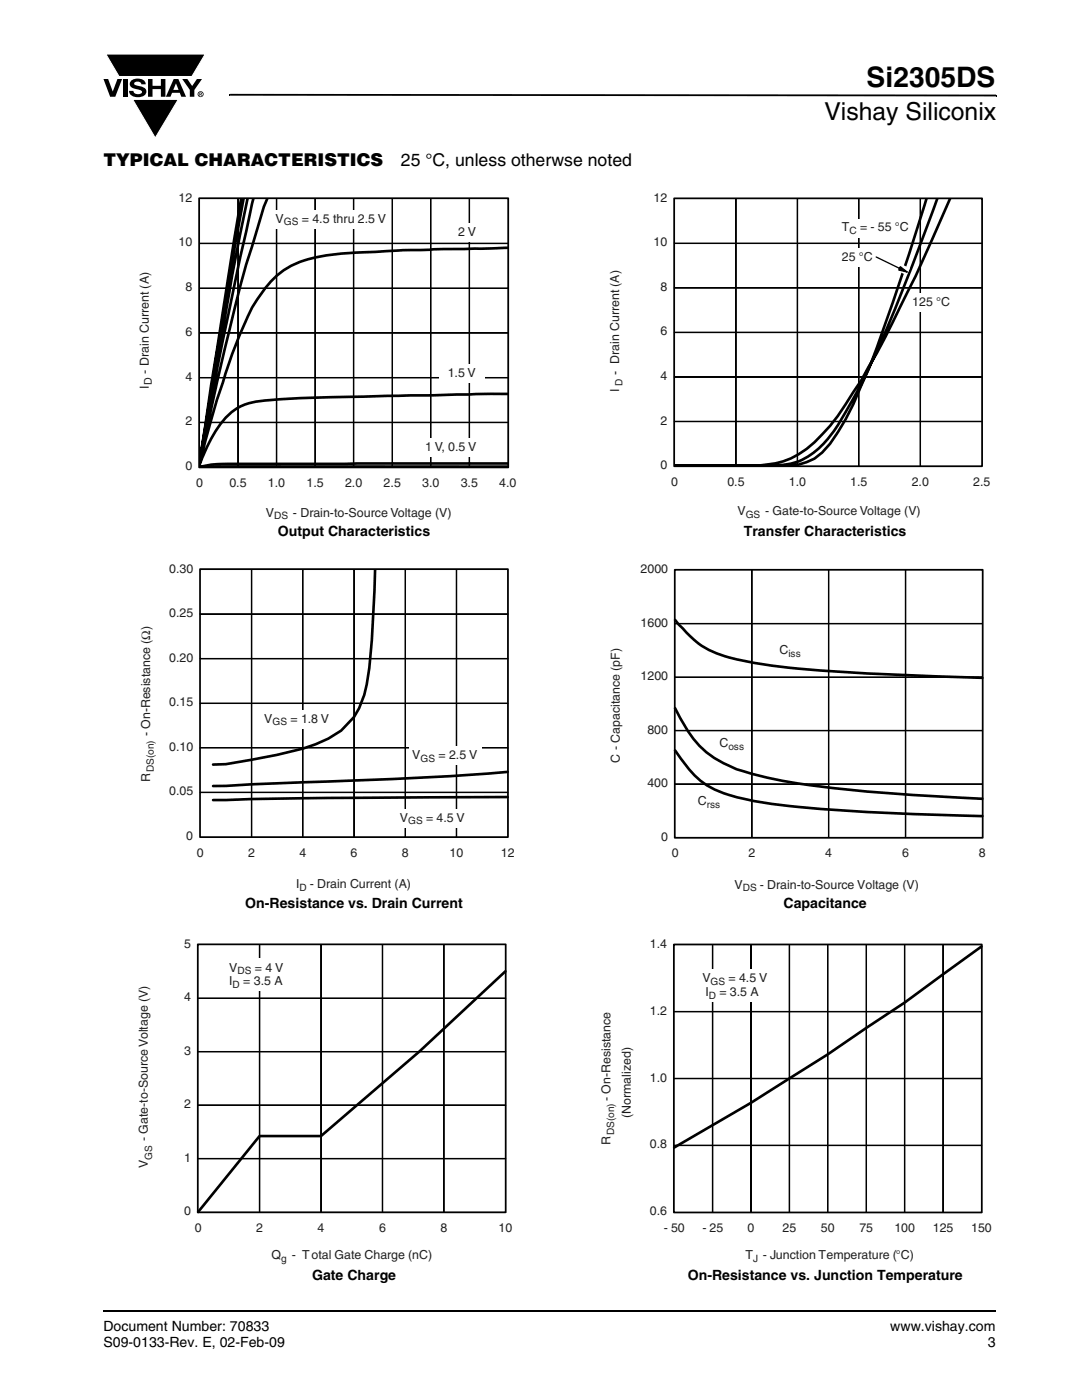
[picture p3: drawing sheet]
<svg xmlns="http://www.w3.org/2000/svg" width="216mm" height="279mm" viewBox="0 0 216 279" stroke-linecap="round" stroke-linejoin="round" font-family="sans-serif">
<path d="M20.5 261.5h.1v.4h-.1z" fill="#000"/>
<path d="M20.6 261.7h178.2" fill="none" stroke="#000" stroke-width=".36"/>
<path d="M20.6 10.7h20.5v17h-20.5z" fill="#fff"/>
<g fill="#000">
<path d="M20.6 15.8h1l.9 2.5 .9-2.5h1l-1.4 3.5h-1zM21.1 10.8h19.8l-2.6 4.5h-14.6zM24.5 15.8h.9v3.5h-.9zM26.2 16.1a2.08 2.08 0 0 1 2.8 .3l.1 .4h-.9a.78 .78 0 0 0-.7-.5 .78 .78 0 0 0-.7 .4l.2 .3 1 .2a1.06 1.06 0 0 1 1.2 1 1.06 1.06 0 0 1-1.1 1.1 1.71 1.71 0 0 1-2.3-1.2h.8a.95 .95 0 0 0 .8 .7 .95 .95 0 0 0 .9-.4 1.3 1.3 0 0 0-1.2-.6 1.02 1.02 0 0 1-1-.6 1.02 1.02 0 0 1 .1-1.1zM29.5 15.8h.9v1.3h1.7v-1.3h.9v3.5h-.9v-1.5h-1.7v1.5h-.9zM26.5 19.8h9.1l-4.6 7.7zM36.4 15.8h1l.9 1.4 1-1.4h1l-1.5 2.2v1.3h-.9v-1.4zM45.7 18.7h.2v.4h-.2zM45.9 18.7l152.9 .2v.3l-152.9-.1zM198.8 18.9h.1v.3h-.1z"/>
<path d="M35.1 16.6l-.5 1.3h1zM34.7 15.8h.9l1.5 3.5h-.9l-.3-.8h-1.6l-.3 .8h-.9z"/>
<path d="M39.9 18.6v.1h.2v-.1zM39.8 18.5h.4l.1 .2-.2 .1 .2 .3-.3-.3-.1 .3h-.1zM39.6 18.8a.45 .45 0 0 0 .9 0 .45 .45 0 0 0-.9 0zM39.4 18.8a.6 .6 0 0 1 1.2 0 .6 .6 0 0 1-1.2 0z"/>
</g>
<path d="M21.1 10.8h19.8l-2.6 4.5h-14.5zM26.5 19.8h9.1l-4.6 7.7z" fill="none" stroke="#fff" stroke-width=".2"/>
<path d="M27.6 38.1h75.5v66h-75.5z" fill="#fff"/>
<g fill="none" stroke="#000" stroke-width=".2">
<path d="M47.4 39.6h.1v53.6h-.1zM47.5 39.6v53.6M55.1 39.6h.1v53.6h-.1zM55.2 39.6v53.6M62.8 39.6h.1v53.6h-.1zM62.9 39.6v53.6M70.5 39.6h.1v53.6h-.1zM70.6 39.6v53.6M78.2 39.6h.1v53.6h-.1zM78.3 39.6v53.6M85.9 39.6h.1v53.6h-.1zM86 39.6v53.6"/>
<path d="M93.6 39.6h.1v53.6h-.1zM93.6 39.6v53.6M39.8 57.5h61.6M39.8 48.6h61.6M39.8 57.5h61.6v.1h-61.6zM39.8 48.5h61.6v.1h-61.6zM39.8 75.4h61.6M39.8 66.4h61.6M39.8 75.3h61.6v.1h-61.6zM39.8 66.4h61.6v.1h-61.6zM39.8 84.3h61.6M39.8 84.3h61.6v.1h-61.6z"/>
</g>
<path d="M48.1 39.6l-6 37.3-2.3 15.5M48.6 39.6l-2.7 15-6.1 37.8M49.4 39.6l-2.8 13.9-3.3 18.2-3.5 20.7M50.6 39.6a1341.8 1341.8 0 0 0-10.8 52.8M53.4 39.6l-.8 1.7-1.1 3.9a355 355 0 0 0-7.4 27.7l-4.3 19.6M101.4 49.4l-16.6 .5a235.4 235.4 0 0 0-19.8 1.1 17.4 17.4 0 0 0-11.1 5.4 31.3 31.3 0 0 0-5.7 9.5l-1.8 4.6a253.6 253.6 0 0 0-6.6 22.1M101.4 78.6l-28.4 .5a195.6 195.6 0 0 0-22.4 1.2 10.9 10.9 0 0 0-7.4 5.5l-1.7 3.1-1.7 3.9M101.4 92.5l-55.8 .1a22.9 22.9 0 0 0-5.8 .6" fill="none" stroke="#000" stroke-width=".53"/>
<path d="M39.8 93.2h61.6" fill="none" stroke="#000" stroke-width=".66"/>
<path d="M39.7 39.6h61.7v53.7h-61.7z" fill="none" stroke="#000" stroke-width=".35"/>
<g fill="#fff">
<path d="M54.4 41.9h23.1v3.8h-23.1z"/>
<path d="M85 87.4h11.8v3.7h-11.8z"/>
<path d="M87.7 72.8h9.1v3.7h-9.1z"/>
<path d="M89.7 44.5h7.1v3.7h-7.1z"/>
<path d="M27.8 112.2h76.8v66h-76.8z"/>
</g>
<g fill="none" stroke="#000" stroke-width=".2">
<path d="M50.2 113.6l.1 53.4zM50.2 113.6v53.4M60.4 113.6h.1v53.4h-.1zM60.4 113.6v53.4M70.6 113.6h.1v53.4h-.1zM70.6 113.6v53.4M80.8 113.6h.1v53.4h-.1zM80.9 113.6v53.4M91 113.6h.1v53.4h-.1zM91.1 113.6v53.4M40 131.4h61.3v.1h-61.3zM40 122.5h61.3v.1h-61.3z"/>
<path d="M40 131.5h61.3M40 122.6h61.3M40 158.1h61.3v.1h-61.3zM40 149.2h61.3v.1h-61.3zM40 140.3h61.3v.1h-61.3zM40 158.1h61.3M40 149.2h61.3M40 140.4h61.3"/>
</g>
<path d="M74.8 113.6a167.4 167.4 0 0 1-1.6 23 14.3 14.3 0 0 1-7.7 10.8l-2.5 1.1a104.6 104.6 0 0 1-17.9 4l-2.6 .1M101.3 159.1l-35.8 .1-23 .5M101.3 154a706.8 706.8 0 0 1-40.9 2.1l-17.9 .8" fill="none" stroke="#000" stroke-width=".53"/>
<path d="M39.9 113.6h61.5v53.5h-61.5z" fill="none" stroke="#000" stroke-width=".35"/>
<g fill="#fff">
<path d="M79.9 161.5h16.4v3.7h-16.4z"/>
<path d="M81.6 148.9h14.4v3.7h-14.4z"/>
<path d="M51.1 141.7h12.9v3.8h-12.9z"/>
<path d="M27.4 187h77.2v65.2h-77.2z"/>
</g>
<g fill="none" stroke="#000" stroke-width=".2">
<path d="M39.5 199.2h61.4v.1h-61.4zM39.5 199.2h61.4M51.7 188.5h.1v53.4h-.1zM51.8 188.5v53.4M64 188.5l.1 53.4zM64.1 188.5v53.4M76.3 188.5l.1 53.4zM76.3 188.5v53.4M88.5 188.5h.1v53.4h-.1zM88.6 188.5v53.4M39.5 209.8h61.4v.1h-61.4zM39.5 209.9h61.4"/>
<path d="M39.5 231.2h61.4v.1h-61.4zM39.5 220.5h61.4v.1h-61.4zM39.5 231.2h61.4M39.5 220.6h61.4"/>
</g>
<path d="M100.9 193.8l-17.2 16.1-19.7 16.8h-12.2l-12.3 15.2" fill="none" stroke="#000" stroke-width=".53"/>
<path d="M39.5 188.5h61.4v53.4h-61.4z" fill="none" stroke="#000" stroke-width=".35"/>
<g fill="#fff">
<path d="M41.6 191.3h19.1v6.5h-19.1z"/>
<path d="M121.4 38.2h76.2v65.6h-76.2z"/>
</g>
<g fill="none" stroke="#000" stroke-width=".2">
<path d="M146.8 39.6h.1v53.4h-.1zM146.8 39.6v53.4M159.1 39.6h.1v53.4h-.1zM159.1 39.6v53.4M171.3 39.6h.1v53.4h-.1zM171.4 39.6v53.4M183.6 39.6h.1v53.4h-.1zM183.6 39.6v53.4M134.6 57.4h61.3v.1h-61.3zM134.6 48.5l61.3 .1zM134.6 57.5h61.3M134.6 48.6h61.3"/>
<path d="M134.6 75.2h61.3v.1h-61.3zM134.6 66.3l61.3 .1zM134.6 75.2h61.3M134.6 66.3h61.3M134.6 84.1h61.3v.1h-61.3zM134.6 84.1h61.3"/>
</g>
<path d="M184.9 39.6a564 564 0 0 1-11.5 34l-1.6 3.4a48.9 48.9 0 0 1-6.2 11.6 10.7 10.7 0 0 1-9.3 4.4h-21.7M187 39.6l-1.2 3.4a483.6 483.6 0 0 1-10.9 27.2l-1.5 3.2a80.3 80.3 0 0 1-8.1 14.1 13.4 13.4 0 0 1-10.5 5.4l-20.2 .1M189.6 39.6l-.1 .3a345.6 345.6 0 0 1-17.7 36.1l-1.5 2.2a38.5 38.5 0 0 1-9.3 11.4 16.2 16.2 0 0 1-10.9 3.3l-15.5 .1" fill="none" stroke="#000" stroke-width=".53"/>
<path d="M134.5 39.6h61.5v53.4h-61.5z" fill="none" stroke="#000" stroke-width=".35"/>
<g fill="#fff">
<path d="M164.6 49.6h10.8v3.7h-10.8z"/>
<path d="M161.1 43.6h18.7v3.8h-18.7z"/>
</g>
<path d="M174.9 50.3l6.7 3.2-.7 1.4-6.6-3.2z" fill="#fff"/>
<path d="M179.7 53.2l1.3 1.1-1.7-.4z" fill="#000"/>
<path d="M174.8 51.3l4.8 2.3M179.7 53.2l1.3 1.1-1.7-.4z" fill="none" stroke="#000" stroke-width=".26"/>
<g fill="#fff">
<path d="M182.8 58.6h10.9v3.7h-10.9z"/>
<path d="M121.6 112.3h77v66h-77z"/>
</g>
<g fill="none" stroke="#000" stroke-width=".2">
<path d="M150 113.8h.1v53.4h-.1zM150 113.8v53.4M165.3 113.8l.1 53.4zM165.4 113.8v53.4M180.6 113.8h.1v53.4h-.1zM180.7 113.8v53.4M134.7 135.1h61.3v.1h-61.3zM134.7 124.4l61.3 .1zM134.7 135.1h61.3M134.7 124.5h61.3M134.7 156.4h61.3v.1h-61.3zM134.7 145.8h61.3v.1h-61.3z"/>
<path d="M134.7 156.5h61.3M134.7 145.8h61.3"/>
</g>
<path d="M134.7 123.7a23.5 23.5 0 0 0 6.7 6 48.3 48.3 0 0 0 14.4 3.4 540 540 0 0 0 40.2 2.2M134.7 149.8a21.7 21.7 0 0 0 7.1 7.4 40.3 40.3 0 0 0 12.8 3.3 436.5 436.5 0 0 0 41.4 2.4M134.7 141.3a26.5 26.5 0 0 0 6.3 8.9 28.2 28.2 0 0 0 12.1 5 218.3 218.3 0 0 0 29.3 3.5l13.6 .7" fill="none" stroke="#000" stroke-width=".53"/>
<path d="M134.6 113.7h61.5v53.5h-61.5z" fill="none" stroke="#000" stroke-width=".35"/>
<path d="M119.7 187h78.2v65.3h-78.2z" fill="#fff"/>
<g fill="none" stroke="#000" stroke-width=".2">
<path d="M142.1 188.6h.1v53.3h-.1zM142.2 188.6v53.3M149.8 188.6h.1v53.3h-.1zM149.9 188.6v53.3M157.5 188.6h.1v53.3h-.1zM157.5 188.6v53.3M165.1 188.6h.1v53.3h-.1zM165.2 188.6v53.3M172.8 188.6h.1v53.3h-.1zM172.9 188.6v53.3M180.5 188.6h.1v53.3h-.1zM180.5 188.6v53.3"/>
<path d="M188.1 188.6h.1v53.3h-.1zM188.2 188.6v53.3M134.5 215.2h61.4v.1h-61.4zM134.5 201.9h61.4v.1h-61.4zM134.5 215.2h61.4M134.5 201.9h61.4M134.5 228.5h61.4v.1h-61.4zM134.5 228.6h61.4"/>
</g>
<path d="M195.8 188.9l-15.3 11.2-15.3 10.3-15.4 9.7-15.3 8.9" fill="none" stroke="#000" stroke-width=".53"/>
<path d="M134.5 188.5h61.4v53.5h-61.4z" fill="none" stroke="#000" stroke-width=".35"/>
<path d="M139 193.5h18v6.4h-18z" fill="#fff"/>
<text font-size="5.6" x="172.9" y="17.4">Si2305DS</text>
<text font-size="4.9" x="164.5" y="24">Vishay Siliconix</text>
<g font-size="3.5">
<text x="20.6" y="33">TYPICAL CHARACTERISTICS</text>
<text x="80" y="33">25 °C, unless otherwse noted</text>
</g>
<g font-size="2.8">
<text x="55.4" y="107.1">Output Characteristics</text>
<text x="148.4" y="107.1">Transfer Characteristics</text>
<text x="48.9" y="181.2">On-Resistance vs. Drain Current</text>
<text x="156.3" y="181.2">Capacitance</text>
<text x="62.3" y="255.4">Gate Charge</text>
<text x="137.2" y="255.4">On-Resistance vs. Junction Temperature</text>
<text x="20.6" y="265.6">Document Number: 70833</text>
<text x="20.6" y="268.8">S09-0133-Rev. E, 02-Feb-09</text>
<text x="177.7" y="265.6">www.vishay.com</text>
<text x="197.1" y="268.8">3</text>
</g>
<g font-size="2.5" fill="#231f20">
<text x="35.6" y="40.3">12</text>
<text x="130.4" y="40.3">12</text>
<text x="55" y="44.5">V</text>
<text x="60.2" y="44.5">= 4.5 thru 2.5 V</text>
<text x="91.4" y="47">2 V</text>
<text x="168" y="46.2">T</text>
<text x="171.6" y="46.2">= - 55 °C</text>
<text x="35.6" y="49.2">10</text>
<text x="130.4" y="49.2">10</text>
<text x="168" y="52.1">25 °C</text>
<text x="37" y="58.1">8</text>
<text x="131.8" y="58.1">8</text>
<text x="182" y="61.1">125 °C</text>
<text x="37" y="67">6</text>
<text x="131.8" y="66.9">6</text>
<text x="29.7" y="77.6" transform="rotate(-90 29.7 77.6)">I</text>
<text x="29.7" y="74.5" transform="rotate(-90 29.7 74.5)">- Drain Current (A)</text>
<text x="37" y="76">4</text>
<text x="89.3" y="75.3">1.5 V</text>
<text x="123.5" y="74.8" transform="rotate(-90 123.5 74.8)">- Drain Current (A)</text>
<text x="131.8" y="75.8">4</text>
<text x="123.5" y="78.2" transform="rotate(-90 123.5 78.2)">I</text>
<text x="37" y="84.9">2</text>
<text x="84.8" y="89.9">1 V, 0.5 V</text>
<text x="131.8" y="84.7">2</text>
<text x="37" y="93.8">0</text>
<text x="131.8" y="93.6">0</text>
<text x="39.1" y="97.2">0</text>
<text x="45.8" y="97.2">0.5</text>
<text x="53.5" y="97.2">1.0</text>
<text x="61.2" y="97.2">1.5</text>
<text x="68.8" y="97.2">2.0</text>
<text x="76.6" y="97.2">2.5</text>
<text x="84.2" y="97.2">3.0</text>
<text x="91.9" y="97.2">3.5</text>
<text x="99.6" y="97.2">4.0</text>
<text x="133.9" y="97">0</text>
<text x="145.1" y="97">0.5</text>
<text x="157.4" y="97">1.0</text>
<text x="169.7" y="97">1.5</text>
<text x="181.9" y="97">2.0</text>
<text x="194.2" y="97">2.5</text>
<text x="53" y="103.1">V</text>
<text x="58.5" y="103.1">- Drain-to-Source Voltage (V)</text>
<text x="147.2" y="102.8">V</text>
<text x="152.7" y="102.8">- Gate-to-Source Voltage (V)</text>
<text x="33.8" y="114.3">0.30</text>
<text x="127.8" y="114.4">2000</text>
<text x="33.8" y="123.2">0.25</text>
<text x="127.8" y="125.1">1600</text>
<text x="155.5" y="130.5">C</text>
<text x="33.8" y="132.1">0.20</text>
<text x="127.8" y="135.8">1200</text>
<text x="33.8" y="141">0.15</text>
<text x="30" y="147" transform="rotate(-90 30 147)">- On-Resistance (Ω)</text>
<text x="33.8" y="149.8">0.10</text>
<text x="52.7" y="144.3">V</text>
<text x="58" y="144.3">= 1.8 V</text>
<text x="129.2" y="146.4">800</text>
<text x="143.6" y="149.1">C</text>
<text x="82.3" y="151.5">V</text>
<text x="87.5" y="151.5">= 2.5 V</text>
<text x="123.7" y="152.2" transform="rotate(-90 123.7 152.2)">C - Capacitance (pF)</text>
<text x="30" y="156" transform="rotate(-90 30 156)">R</text>
<text x="33.8" y="158.7">0.05</text>
<text x="129.2" y="157.1">400</text>
<text x="139.3" y="160.6">C</text>
<text x="37.2" y="167.6">0</text>
<text x="79.8" y="164">V</text>
<text x="85" y="164">= 4.5 V</text>
<text x="131.9" y="167.8">0</text>
<text x="39.3" y="171">0</text>
<text x="49.5" y="171">2</text>
<text x="59.7" y="171">4</text>
<text x="70" y="171">6</text>
<text x="80.2" y="171">8</text>
<text x="89.7" y="171">10</text>
<text x="99.9" y="171">12</text>
<text x="134" y="171.1">0</text>
<text x="149.3" y="171.1">2</text>
<text x="164.7" y="171.1">4</text>
<text x="180" y="171.1">6</text>
<text x="195.3" y="171.1">8</text>
<text x="59.1" y="177.2">I</text>
<text x="61.8" y="177.2">- Drain Current (A)</text>
<text x="146.6" y="177.3">V</text>
<text x="151.6" y="177.3">- Drain-to-Source Voltage (V)</text>
<text x="36.7" y="189.2">5</text>
<text x="129.7" y="189.2">1.4</text>
<text x="45.7" y="196.6">I</text>
<text x="45.7" y="193.9">V</text>
<text x="48.5" y="196.6">= 3.5 A</text>
<text x="50.8" y="193.9">= 4 V</text>
<text x="140.1" y="196">V</text>
<text x="145.4" y="196">= 4.5 V</text>
<text x="36.7" y="199.8">4</text>
<text x="129.7" y="202.5">1.2</text>
<text x="140.7" y="198.8">I</text>
<text x="143.5" y="198.8">= 3.5 A</text>
<text x="36.7" y="210.5">3</text>
<text x="129.7" y="215.9">1.0</text>
<text x="36.7" y="221.2">2</text>
<text x="121.8" y="219.8" transform="rotate(-90 121.8 219.8)">- On-Resistance</text>
<text x="29.5" y="227.7" transform="rotate(-90 29.5 227.7)">- Gate-to-Source Voltage (V)</text>
<text x="125.9" y="223.2" transform="rotate(-90 125.9 223.2)">(Normalized)</text>
<text x="29.5" y="233.1" transform="rotate(-90 29.5 233.1)">V</text>
<text x="36.7" y="231.8">1</text>
<text x="121.8" y="228.6" transform="rotate(-90 121.8 228.6)">R</text>
<text x="129.7" y="229.2">0.8</text>
<text x="36.7" y="242.5">0</text>
<text x="38.8" y="245.9">0</text>
<text x="51.1" y="245.9">2</text>
<text x="63.4" y="245.9">4</text>
<text x="75.6" y="245.9">6</text>
<text x="87.9" y="245.9">8</text>
<text x="99.5" y="245.9">10</text>
<text x="129.7" y="242.5">0.6</text>
<text x="132.5" y="245.9">- 50</text>
<text x="140.1" y="245.9">- 25</text>
<text x="149.2" y="245.9">0</text>
<text x="156.1" y="245.9">25</text>
<text x="163.8" y="245.9">50</text>
<text x="171.5" y="245.9">75</text>
<text x="178.5" y="245.9">100</text>
<text x="186.1" y="245.9">125</text>
<text x="193.8" y="245.9">150</text>
<text x="54.2" y="251.3">Q</text>
<text x="58.2" y="251.3">- Total Gate Charge (nC)</text>
<text x="148.8" y="251.4">T</text>
<text x="152.2" y="251.4">- Junction Temperature (°C)</text>
</g>
<text font-size="2.1" fill="#231f20" x="30.3" y="76.8" transform="rotate(-90 30.3 76.8)">D</text>
<g font-size="2" fill="#231f20">
<text x="56.6" y="45">GS</text>
<text x="169.5" y="46.7">C</text>
<text x="124.2" y="77.1" transform="rotate(-90 124.2 77.1)">D</text>
<text x="54.7" y="103.6">DS</text>
<text x="148.8" y="103.4">GS</text>
<text x="157.3" y="131">iss</text>
<text x="54.4" y="144.8">GS</text>
<text x="145.3" y="149.6">oss</text>
<text x="30.7" y="154.2" transform="rotate(-90 30.7 154.2)">DS(on)</text>
<text x="83.9" y="152">GS</text>
<text x="141" y="161.2">rss</text>
<text x="81.4" y="164.5">GS</text>
<text x="59.8" y="177.7">D</text>
<text x="148.2" y="177.9">DS</text>
<text x="46.4" y="197.1">D</text>
<text x="47.4" y="194.4">DS</text>
<text x="141.8" y="196.6">GS</text>
<text x="141.4" y="199.3">D</text>
<text x="122.5" y="226.6" transform="rotate(-90 122.5 226.6)">DS(on)</text>
<text x="30.4" y="231.5" transform="rotate(-90 30.4 231.5)">GS</text>
<text x="56.1" y="251.8">g</text>
<text x="150.3" y="251.9">J</text>
</g>
</svg>
